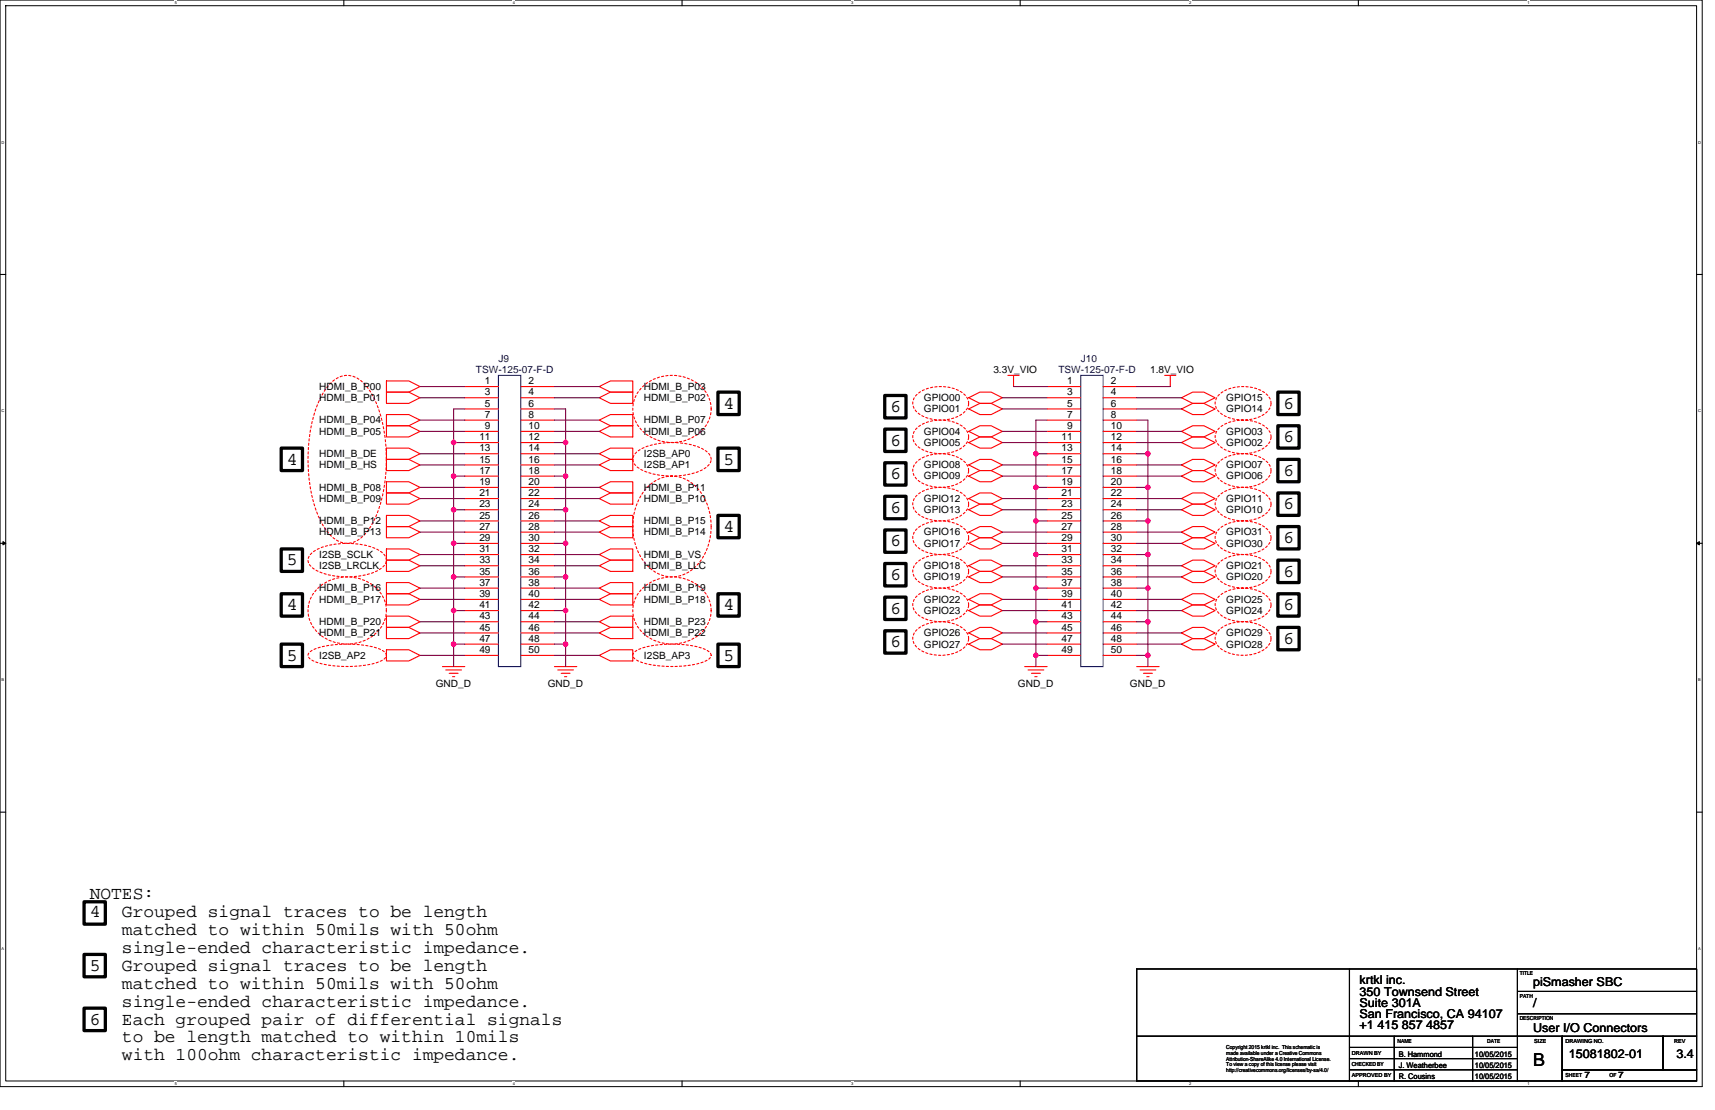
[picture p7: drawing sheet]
<svg xmlns="http://www.w3.org/2000/svg" width="432mm" height="279mm" viewBox="0 0 432 279" stroke-linecap="round" stroke-linejoin="round" font-family="sans-serif">
<path d="M0 0h428.6v273.5h-428.6zM1.4 1.4h425.8v270.7h-425.8z" fill="none" stroke="#000" stroke-width=".25"/>
<g fill="#fff">
<path d="M44 .2h.6v1.1h-.6z"/>
<path d="M44 272.3h.6v1.1h-.6z"/>
</g>
<path d="M86.6 0v1.4M86.6 272.1v1.4" fill="none" stroke="#000" stroke-width=".28"/>
<g fill="#fff">
<path d="M129.1 .2h.6v1.1h-.6z"/>
<path d="M129.1 272.3h.6v1.1h-.6z"/>
</g>
<path d="M171.7 0v1.4M171.7 272.1v1.4" fill="none" stroke="#000" stroke-width=".28"/>
<g fill="#fff">
<path d="M214.3 .2h.5v1.1h-.5z"/>
<path d="M214.3 272.3h.5v1.1h-.5z"/>
</g>
<path d="M256.9 0v1.4M256.9 272.1v1.4" fill="none" stroke="#000" stroke-width=".28"/>
<g fill="#fff">
<path d="M299.4 .2h.6v1.1h-.6z"/>
<path d="M299.4 272.3h.6v1.1h-.6z"/>
</g>
<path d="M342 0v1.4M342 272.1v1.4" fill="none" stroke="#000" stroke-width=".28"/>
<g fill="#fff">
<path d="M384.6 .2h.5v1.1h-.5z"/>
<path d="M384.6 272.3h.5v1.1h-.5z"/>
<path d="M.4 35.3h.7v1.1h-.7z"/>
<path d="M427.5 35.3h.7v1.1h-.7z"/>
<path d="M.4 102.9h.7v1.1h-.7z"/>
<path d="M427.5 102.9h.7v1.1h-.7z"/>
</g>
<path d="M0 69.1h1.4M427.2 69.1h1.4" fill="none" stroke="#000" stroke-width=".28"/>
<g fill="#fff">
<path d="M.4 170.6h.6v1.1h-.6z"/>
<path d="M427.5 170.6h.7v1.1h-.7z"/>
</g>
<path d="M0 136.8h1.4M427.2 136.8h1.4" fill="none" stroke="#000" stroke-width=".28"/>
<path d="M.7 136.3l.7 .5-.7 .4zM427.2 136.8l.7-.5v.9z" fill="#000" stroke="#000" stroke-width=".25"/>
<g fill="#fff">
<path d="M.4 238.3h.6v1.1h-.6z"/>
<path d="M427.5 238.3h.7v1.1h-.7z"/>
</g>
<g fill="none" stroke="#000" stroke-width=".28">
<path d="M0 204.4h1.4M427.2 204.4h1.4M339.8 243.9v28.2M382.1 243.9v16.9h-95.9M382.1 249.6h45.1M382.1 255.2h45.1M339.8 263.7h42.3M339.8 269.3h42.3M339.8 266.5h42.3M339.8 272.1h42.3M351 260.8v11.3M370.8 260.8v11.3"/>
<path d="M382.1 260.8h11.2v11.3h-11.2zM393.3 269.3h33.9v2.8h-33.9zM393.3 260.8h25.4v8.5h-25.4zM418.7 260.8h8.5v8.5h-8.5zM427.2 260.8v-16.9h-141v28.2h53.6"/>
</g>
<g fill="none" stroke="#000" stroke-width=".83">
<path d="M180.8 98.7h5.3v5.7h-5.3zM222.8 99.5h5.3v5.7h-5.3zM321.7 98.7h5.4v5.7h-5.4zM70.8 112.8h5.4v5.6h-5.4zM180.8 112.8h5.3v5.6h-5.3zM222.8 108h5.3v5.6h-5.3zM222.8 116.5h5.3v5.6h-5.3zM321.7 107.2h5.4v5.6h-5.4zM321.7 115.6h5.4v5.7h-5.4zM70.8 138.2h5.4v5.6h-5.4zM180.8 129.7h5.3v5.7h-5.3zM222.8 124.9h5.3v5.7h-5.3z"/>
<path d="M222.8 133.4h5.3v5.6h-5.3zM321.7 124.1h5.4v5.6h-5.4zM321.7 132.5h5.4v5.7h-5.4zM70.8 149.5h5.4v5.6h-5.4zM180.8 149.5h5.3v5.6h-5.3zM222.8 141.8h5.3v5.7h-5.3zM222.8 150.3h5.3v5.6h-5.3zM222.8 158.8h5.3v5.6h-5.3zM321.7 141h5.4v5.6h-5.4zM321.7 149.5h5.4v5.6h-5.4zM321.7 157.9h5.4v5.7h-5.4zM70.8 162.1h5.4v5.7h-5.4z"/>
<path d="M180.8 162.1h5.3v5.7h-5.3zM21.2 227h5.3v5.6h-5.3zM21.2 240.2h5.3v5.7h-5.3zM21.2 253.8h5.3v5.6h-5.3z"/>
</g>
<g fill="none" stroke="#f00" stroke-width=".28" stroke-dasharray=".6 .6">
<path d="M83.6 96.1a5.5 5.5 0 0 1 8.5 .9 28.4 28.4 0 0 1 5.1 16.5 35.9 35.9 0 0 1-3.5 18.4 8.2 8.2 0 0 1-6.3 4.9 7 7 0 0 1-5.5-3.7 33.3 33.3 0 0 1-4.3-19.6 28.4 28.4 0 0 1 5.1-16.5zM161.4 97.8a10.7 10.7 0 0 1 16.9 1.8 8.1 8.1 0 0 1-5.3 11.1 10.5 10.5 0 0 1-12.9-4.5 7.5 7.5 0 0 1 1.3-8.4zM230.6 99.6a9.7 9.7 0 0 1 12.5 0 3.1 3.1 0 0 1-1.3 4.9 9.9 9.9 0 0 1-11.2-1.1 2.78 2.78 0 0 1 0-3.8zM306.7 99.6a9.7 9.7 0 0 1 12.5 0 3.1 3.1 0 0 1-1.2 4.9 9.9 9.9 0 0 1-11.3-1.1 2.78 2.78 0 0 1 0-3.8zM160.2 113.8a15 15 0 0 1 10.4-2.4 11.2 11.2 0 0 1 8 3 2.37 2.37 0 0 1-1.1 3.5 18.7 18.7 0 0 1-16.6 0 2.37 2.37 0 0 1-.7-4.1zM230.6 108a9.7 9.7 0 0 1 12.5 0 3.1 3.1 0 0 1-1.3 5 9.9 9.9 0 0 1-11.2-1.1 2.8 2.8 0 0 1 0-3.9zM230.6 116.5a9.7 9.7 0 0 1 12.5 0 3.1 3.1 0 0 1-1.3 4.9 9.9 9.9 0 0 1-11.2-1 2.8 2.8 0 0 1 0-3.9zM306.7 108a9.7 9.7 0 0 1 12.5 0 3.1 3.1 0 0 1-1.2 5 9.9 9.9 0 0 1-11.3-1.1 2.8 2.8 0 0 1 0-3.9zM306.7 116.5a9.7 9.7 0 0 1 12.5 0 3.1 3.1 0 0 1-1.2 4.9 9.9 9.9 0 0 1-11.3-1 2.8 2.8 0 0 1 0-3.9zM78.5 139.2a15 15 0 0 1 10.4-2.4 11.2 11.2 0 0 1 8 3 2.37 2.37 0 0 1-1.2 3.5 18.7 18.7 0 0 1-16.6 0 2.37 2.37 0 0 1-.6-4.1zM163 122.6a8.3 8.3 0 0 1 13.2 1 15 15 0 0 1-1.7 19.6 8.3 8.3 0 0 1-12.3-1.7 15.2 15.2 0 0 1 .8-18.9zM230.6 125a9.7 9.7 0 0 1 12.5 0 3.1 3.1 0 0 1-1.3 4.9 9.9 9.9 0 0 1-11.2-1.1 2.78 2.78 0 0 1 0-3.8z"/>
<path d="M230.6 133.4a9.7 9.7 0 0 1 12.5 0 3.1 3.1 0 0 1-1.3 4.9 9.9 9.9 0 0 1-11.2-1 2.8 2.8 0 0 1 0-3.9zM306.7 125a9.7 9.7 0 0 1 12.5 0 3.1 3.1 0 0 1-1.2 4.9 9.9 9.9 0 0 1-11.3-1.1 2.78 2.78 0 0 1 0-3.8zM306.7 133.4a9.7 9.7 0 0 1 12.5 0 3.1 3.1 0 0 1-1.2 4.9 9.9 9.9 0 0 1-11.3-1 2.8 2.8 0 0 1 0-3.9zM79.6 148.5a10.7 10.7 0 0 1 16.9 1.9 8.1 8.1 0 0 1-5.2 11.1 10.5 10.5 0 0 1-13-4.5 7.5 7.5 0 0 1 1.3-8.5zM161.4 148.5a10.7 10.7 0 0 1 16.9 1.9 8.1 8.1 0 0 1-5.3 11.1 10.5 10.5 0 0 1-12.9-4.5 7.5 7.5 0 0 1 1.3-8.5zM230.6 141.9a9.7 9.7 0 0 1 12.5 0 3.1 3.1 0 0 1-1.3 4.9 9.9 9.9 0 0 1-11.2-1.1 2.78 2.78 0 0 1 0-3.8zM230.6 150.3a9.7 9.7 0 0 1 12.5 0 3.1 3.1 0 0 1-1.3 4.9 9.9 9.9 0 0 1-11.2-1 2.8 2.8 0 0 1 0-3.9zM230.6 158.8a9.7 9.7 0 0 1 12.5 0 3.1 3.1 0 0 1-1.3 4.9 9.9 9.9 0 0 1-11.2-1 2.8 2.8 0 0 1 0-3.9zM306.7 141.9a9.7 9.7 0 0 1 12.5 0 3.1 3.1 0 0 1-1.2 4.9 9.9 9.9 0 0 1-11.3-1.1 2.78 2.78 0 0 1 0-3.8zM306.7 150.3a9.7 9.7 0 0 1 12.5 0 3.1 3.1 0 0 1-1.2 4.9 9.9 9.9 0 0 1-11.3-1 2.8 2.8 0 0 1 0-3.9zM306.7 158.8a9.7 9.7 0 0 1 12.5 0 3.1 3.1 0 0 1-1.2 4.9 9.9 9.9 0 0 1-11.3-1 2.8 2.8 0 0 1 0-3.9zM78 164.1a14.6 14.6 0 0 1 8-1.9 22.5 22.5 0 0 1 10.4 1.6 1.23 1.23 0 0 1 .9 1.1 1.23 1.23 0 0 1-.9 1.2 24 24 0 0 1-13.1 1.4l-2.4-.4a5.7 5.7 0 0 1-3.2-1.7l-.1-.4z"/>
<path d="M159.7 164.1a14.6 14.6 0 0 1 8-1.9 22.5 22.5 0 0 1 10.4 1.6 1.23 1.23 0 0 1 .9 1.1 1.23 1.23 0 0 1-.9 1.2 24 24 0 0 1-13.1 1.4l-2.3-.4a5.7 5.7 0 0 1-3.3-1.7l-.1-.4z"/>
</g>
<g fill="none" stroke="#f00" stroke-width=".28">
<path d="M97.3 95.9h5.6l2.8 1.4-2.8 1.4h-5.6zM97.3 98.7h5.6l2.8 1.4-2.8 1.4h-5.6zM117 97.3h8.5M131.1 97.3h8.5M150.9 97.3l2.8-1.4h5.6v2.8h-5.6zM253.8 94.5h2.8M255.2 94.5v2.8M263.7 97.3h8.4M277.7 97.3h8.5M293.2 94.5h2.9M294.7 94.5v2.8M97.3 104.4h5.6l2.8 1.3-2.8 1.5h-5.6z"/>
<path d="M97.3 107.2h5.6l2.8 1.4-2.8 1.4h-5.6zM97.3 112.8h5.6l2.8 1.4-2.8 1.4h-5.6zM97.3 115.6h5.6l2.8 1.4-2.8 1.4h-5.6zM117 100.1h8.5M117 102.9h8.5M117 105.7h8.5M117 108.6h8.5M117 111.4h8.5M117 114.2h8.5M117 117h8.5M117 119.8h8.5M131.1 100.1h8.5"/>
<path d="M131.1 102.9h8.5M131.1 105.7h8.5M131.1 108.6h8.5M131.1 111.4h8.5M131.1 114.2h8.5M131.1 117h8.5M131.1 119.8h8.5M150.9 100.1l2.8-1.4h5.6v2.8h-5.6zM150.9 108.6l2.8-1.4h5.6v2.8h-5.6zM150.9 105.7l2.8-1.3h5.6v2.8h-5.6zM150.9 117l2.8-1.4h5.6v2.8h-5.6zM150.9 114.2l2.8-1.4h5.6v2.8h-5.6z"/>
<path d="M243.9 102.9l2.8-1.4h2.9l2.8 1.4-2.8 1.5h-2.9zM243.9 100.1l2.8-1.4h2.9l2.8 1.4-2.8 1.4h-2.9zM243.9 111.4l2.8-1.4h2.9l2.8 1.4-2.8 1.4h-2.9zM243.9 108.6l2.8-1.4h2.9l2.8 1.4-2.8 1.4h-2.9zM243.9 119.8l2.8-1.4h2.9l2.8 1.4-2.8 1.5h-2.9zM243.9 117l2.8-1.4h2.9l2.8 1.4-2.8 1.4h-2.9zM263.7 100.1h8.4M263.7 102.9h8.4M263.7 105.7h8.4M263.7 108.6h8.4M263.7 111.4h8.4M263.7 114.2h8.4"/>
<path d="M263.7 117h8.4M263.7 119.8h8.4M277.7 100.1h8.5M277.7 102.9h8.5M277.7 105.7h8.5M277.7 108.6h8.5M277.7 111.4h8.5M277.7 114.2h8.5M277.7 117h8.5M277.7 119.8h8.5M297.5 119.8l2.8-1.4h2.8l2.8 1.4-2.8 1.5h-2.8zM297.5 117l2.8-1.4h2.8l2.8 1.4-2.8 1.4h-2.8z"/>
<path d="M297.5 102.9l2.8-1.4h2.8l2.8 1.4-2.8 1.5h-2.8zM297.5 100.1l2.8-1.4h2.8l2.8 1.4-2.8 1.4h-2.8zM297.5 111.4l2.8-1.4h2.8l2.8 1.4-2.8 1.4h-2.8zM297.5 108.6l2.8-1.4h2.8l2.8 1.4-2.8 1.4h-2.8zM97.3 121.3h5.6l2.8 1.4-2.8 1.4h-5.6zM97.3 124.1h5.6l2.8 1.4-2.8 1.4h-5.6zM97.3 129.7h5.6l2.8 1.4-2.8 1.4h-5.6zM97.3 132.5h5.6l2.8 1.4-2.8 1.5h-5.6zM97.3 138.2h5.6l2.8 1.4-2.8 1.4h-5.6zM117 122.7h8.5M117 125.5h8.5M117 128.3h8.5"/>
<path d="M117 131.1h8.5M117 133.9h8.5M117 136.8h8.5M117 139.6h8.5M131.1 122.7h8.5M131.1 125.5h8.5M131.1 128.3h8.5M131.1 131.1h8.5M131.1 133.9h8.5M131.1 136.8h8.5M131.1 139.6h8.5M150.9 125.5l2.8-1.4h5.6v2.8h-5.6z"/>
<path d="M150.9 122.7l2.8-1.4h5.6v2.8h-5.6zM150.9 133.9l2.8-1.4h5.6v2.9h-5.6zM150.9 131.1l2.8-1.4h5.6v2.8h-5.6zM150.9 139.6l2.8-1.4h5.6v2.8h-5.6zM243.9 128.3l2.8-1.4h2.9l2.8 1.4-2.8 1.4h-2.9zM243.9 125.5l2.8-1.4h2.9l2.8 1.4-2.8 1.4h-2.9zM243.9 136.8l2.8-1.4h2.9l2.8 1.4-2.8 1.4h-2.9zM243.9 133.9l2.8-1.4h2.9l2.8 1.4-2.8 1.5h-2.9zM263.7 122.7h8.4M263.7 125.5h8.4M263.7 128.3h8.4M263.7 131.1h8.4"/>
<path d="M263.7 133.9h8.4M263.7 136.8h8.4M263.7 139.6h8.4M277.7 122.7h8.5M277.7 125.5h8.5M277.7 128.3h8.5M277.7 131.1h8.5M277.7 133.9h8.5M277.7 136.8h8.5M277.7 139.6h8.5M297.5 136.8l2.8-1.4h2.8l2.8 1.4-2.8 1.4h-2.8zM297.5 133.9l2.8-1.4h2.8l2.8 1.4-2.8 1.5h-2.8z"/>
<path d="M297.5 128.3l2.8-1.4h2.8l2.8 1.4-2.8 1.4h-2.8zM297.5 125.5l2.8-1.4h2.8l2.8 1.4-2.8 1.4h-2.8zM97.3 141h5.6l2.8 1.4-2.8 1.4h-5.6zM97.3 146.6h5.6l2.8 1.4-2.8 1.5h-5.6zM97.3 149.5h5.6l2.8 1.4-2.8 1.4h-5.6zM97.3 155.1h5.6l2.8 1.4-2.8 1.4h-5.6zM97.3 157.9h5.6l2.8 1.4-2.8 1.4h-5.6zM117 142.4h8.5M117 145.2h8.5M117 148h8.5M117 150.9h8.5M117 153.7h8.5"/>
<path d="M117 156.5h8.5M117 159.3h8.5M131.1 142.4h8.5M131.1 145.2h8.5M131.1 148h8.5M131.1 150.9h8.5M131.1 153.7h8.5M131.1 156.5h8.5M131.1 159.3h8.5M150.9 142.4l2.8-1.4h5.6v2.8h-5.6zM150.9 150.9l2.8-1.4h5.6v2.8h-5.6zM150.9 148l2.8-1.4h5.6v2.9h-5.6z"/>
<path d="M150.9 159.3l2.8-1.4h5.6v2.8h-5.6zM150.9 156.5l2.8-1.4h5.6v2.8h-5.6zM243.9 145.2l2.8-1.4h2.9l2.8 1.4-2.8 1.4h-2.9zM243.9 142.4l2.8-1.4h2.9l2.8 1.4-2.8 1.4h-2.9zM243.9 153.7l2.8-1.4h2.9l2.8 1.4-2.8 1.4h-2.9zM243.9 150.9l2.8-1.4h2.9l2.8 1.4-2.8 1.4h-2.9zM243.9 159.3l2.8-1.4h2.9l2.8 1.4-2.8 1.4h-2.9zM263.7 142.4h8.4M263.7 145.2h8.4M263.7 148h8.4M263.7 150.9h8.4M263.7 153.7h8.4"/>
<path d="M263.7 156.5h8.4M263.7 159.3h8.4M277.7 142.4h8.5M277.7 145.2h8.5M277.7 148h8.5M277.7 150.9h8.5M277.7 153.7h8.5M277.7 156.5h8.5M277.7 159.3h8.5M297.5 153.7l2.8-1.4h2.8l2.8 1.4-2.8 1.4h-2.8zM297.5 150.9l2.8-1.4h2.8l2.8 1.4-2.8 1.4h-2.8zM297.5 145.2l2.8-1.4h2.8l2.8 1.4-2.8 1.4h-2.8z"/>
<path d="M297.5 142.4l2.8-1.4h2.8l2.8 1.4-2.8 1.4h-2.8zM297.5 159.3l2.8-1.4h2.8l2.8 1.4-2.8 1.4h-2.8zM97.3 163.6h5.6l2.8 1.4-2.8 1.4h-5.6zM111.4 167.8h5.6M112.2 168.6h4M113.1 169.5h2.2M113.9 170.3h.6M117 162.1h8.5M117 165h8.5M131.1 162.1h8.5M131.1 165h8.5M139.6 167.8h5.6"/>
<path d="M140.4 168.6h4M141.3 169.5h2.2M142.1 170.3h.6M150.9 165l2.8-1.4h5.6v2.8h-5.6zM243.9 162.1l2.8-1.4h2.9l2.8 1.4-2.8 1.5h-2.9zM258 167.8h5.7M258.8 168.6h4M259.7 169.5h2.3M260.5 170.3h.6M263.7 162.1h8.4M263.7 165h8.4M277.7 162.1h8.5"/>
<path d="M277.7 165h8.5M286.2 167.8h5.6M287 168.6h4M287.9 169.5h2.3M288.7 170.3h.6M297.5 162.1l2.8-1.4h2.8l2.8 1.4-2.8 1.5h-2.8z"/>
</g>
<path d="M125.5 94.5h5.6v73.3h-5.6zM272.1 94.5h5.6v73.3h-5.6z" fill="none" stroke="#00f" stroke-width=".28"/>
<g fill="none" stroke="#800040" stroke-width=".28">
<path d="M105.7 97.3h11.3M139.6 97.3h11.3M255.2 97.3h8.5M286.2 97.3h8.5M105.7 117h11.3M105.7 105.7h11.3M105.7 108.6h11.3M105.7 114.2h11.3M105.7 100.1h11.3M114.2 119.8v8.5M114.2 111.4v8.4M114.2 119.8h2.8"/>
<path d="M114.2 111.4h2.8M117 102.9h-2.8v8.5M139.6 119.8h2.8v8.5M139.6 111.4h2.8M139.6 102.9h2.8v8.5M139.6 117h11.3M139.6 114.2h11.3M139.6 108.6h11.3M139.6 105.7h11.3M139.6 100.1h11.3M142.4 111.4v8.4M252.4 100.1h11.3"/>
<path d="M252.4 102.9h11.3M252.4 119.8h11.3M252.4 117h11.3M252.4 111.4h11.3M252.4 108.6h11.3M260.8 114.2h2.9M260.8 114.2v8.5M263.7 105.7h-2.9v8.5M286.2 114.2h2.8M286.2 105.7h2.8v8.5M286.2 102.9h11.3M286.2 108.6h11.3"/>
<path d="M286.2 117h11.3M286.2 119.8h11.3M286.2 111.4h11.3M286.2 100.1h11.3M289 114.2v8.5M105.7 122.7h11.3M105.7 139.6h11.3M105.7 125.5h11.3M105.7 131.1h11.3M105.7 133.9h11.3M114.2 136.8v8.4M114.2 136.8h2.8"/>
<path d="M114.2 128.3h2.8M114.2 128.3v8.5M139.6 136.8h2.8M139.6 128.3h2.8M139.6 139.6h11.3M139.6 122.7h11.3M139.6 131.1h11.3M139.6 133.9h11.3M139.6 125.5h11.3M142.4 136.8v8.4M142.4 128.3v8.5M252.4 136.8h11.3"/>
<path d="M252.4 128.3h11.3M252.4 133.9h11.3M252.4 125.5h11.3M260.8 139.6h2.9M260.8 131.1h2.9M260.8 122.7h2.9M260.8 139.6v8.4M260.8 131.1v8.5M260.8 122.7v8.4M286.2 139.6h2.8M286.2 122.7h2.8M286.2 131.1h2.8"/>
<path d="M286.2 128.3h11.3M286.2 133.9h11.3M286.2 136.8h11.3M286.2 125.5h11.3M289 139.6v8.4M289 122.7v8.4M289 131.1v8.5M105.7 142.4h11.3M105.7 150.9h11.3M105.7 148h11.3M105.7 156.5h11.3M105.7 159.3h11.3"/>
<path d="M114.2 145.2v8.5M114.2 153.7h2.8M114.2 145.2h2.8M114.2 153.7v8.4h2.8M139.6 153.7h2.8v8.4M139.6 145.2h2.8M139.6 142.4h11.3M139.6 148h11.3M139.6 150.9h11.3M139.6 159.3h11.3M139.6 156.5h11.3M142.4 145.2v8.5"/>
<path d="M252.4 150.9h11.3M252.4 145.2h11.3M252.4 142.4h11.3M252.4 159.3h11.3M252.4 153.7h11.3M260.8 156.5h2.9M260.8 148h2.9M260.8 156.5v8.5M260.8 148v8.5M286.2 156.5h2.8v8.5M286.2 148h2.8M286.2 150.9h11.3"/>
<path d="M286.2 145.2h11.3M286.2 142.4h11.3M286.2 153.7h11.3M286.2 159.3h11.3M289 148v8.5M105.7 165h11.3M114.2 162.1v5.7M139.6 162.1h2.8v5.7M139.6 165h11.3M252.4 162.1h11.3M260.8 165h2.9M260.8 165v2.8"/>
<path d="M286.2 165h2.8M286.2 162.1h11.3M289 165v2.8"/>
</g>
<g fill="#f0f" stroke="#f0f" stroke-width=".28">
<circle cx="114.2" cy="162.1" r=".56"/>
<circle cx="114.2" cy="153.7" r=".56"/>
<circle cx="142.4" cy="162.1" r=".56"/>
<circle cx="142.4" cy="153.7" r=".56"/>
<circle cx="114.2" cy="145.2" r=".56"/>
<circle cx="114.2" cy="136.8" r=".56"/>
<circle cx="142.4" cy="145.2" r=".56"/>
<circle cx="142.4" cy="136.8" r=".56"/>
<circle cx="114.2" cy="128.3" r=".57"/>
<circle cx="142.4" cy="128.3" r=".57"/>
<circle cx="114.2" cy="119.8" r=".56"/>
<circle cx="142.4" cy="119.8" r=".56"/>
<circle cx="114.2" cy="111.4" r=".56"/>
<circle cx="142.4" cy="111.4" r=".56"/>
<circle cx="260.8" cy="164.9" r=".55"/>
<circle cx="289" cy="164.9" r=".55"/>
<circle cx="260.8" cy="156.5" r=".56"/>
<circle cx="289" cy="156.5" r=".56"/>
<circle cx="260.8" cy="148" r=".55"/>
<circle cx="289" cy="148" r=".55"/>
<circle cx="260.8" cy="139.6" r=".55"/>
<circle cx="260.8" cy="131.1" r=".55"/>
<circle cx="260.8" cy="122.7" r=".55"/>
<circle cx="260.8" cy="114.2" r=".56"/>
<circle cx="289" cy="122.7" r=".55"/>
<circle cx="289" cy="114.2" r=".56"/>
<circle cx="289" cy="139.6" r=".55"/>
<circle cx="289" cy="131.1" r=".55"/>
</g>
<g font-size="4.5">
<text x="182.2" y="102.8">4</text>
<text x="224.2" y="103.7">6</text>
<text x="323.1" y="102.8">6</text>
<text x="224.2" y="112.2">6</text>
<text x="323.1" y="111.3">6</text>
<text x="72.2" y="116.9">4</text>
<text x="182.2" y="116.9">5</text>
<text x="323.1" y="119.8">6</text>
<text x="224.2" y="120.6">6</text>
<text x="224.2" y="129.1">6</text>
<text x="323.1" y="128.2">6</text>
<text x="182.2" y="133.9">4</text>
<text x="224.2" y="137.5">6</text>
<text x="323.1" y="136.7">6</text>
<text x="72.2" y="142.3">5</text>
<text x="224.2" y="146">6</text>
<text x="323.1" y="145.1">6</text>
<text x="72.2" y="153.6">4</text>
<text x="182.2" y="153.6">4</text>
<text x="224.2" y="154.5">6</text>
<text x="323.1" y="153.6">6</text>
<text x="72.2" y="166.3">5</text>
<text x="182.2" y="166.3">5</text>
<text x="224.2" y="162.9">6</text>
<text x="323.1" y="162">6</text>
<text x="22.6" y="226.3">NOTES:</text>
<text x="22.6" y="230.8">4</text>
<text x="30.7" y="230.8">Grouped signal traces to be length</text>
<text x="30.7" y="235.4">matched to within 50mils with 50ohm</text>
<text x="30.7" y="239.9">single-ended characteristic impedance.</text>
<text x="22.6" y="244.4">5</text>
<text x="30.7" y="244.4">Grouped signal traces to be length</text>
<text x="30.7" y="248.9">matched to within 50mils with 50ohm</text>
<text x="22.6" y="257.9">6</text>
<text x="30.7" y="253.4">single-ended characteristic impedance.</text>
<text x="30.7" y="257.9">Each grouped pair of differential signals</text>
<text x="30.7" y="262.4">to be length matched to within 10mils</text>
<text x="30.7" y="266.9">with 100ohm characteristic impedance.</text>
<text x="386" y="268.2">B</text>
</g>
<g font-size="3.1">
<text x="342.3" y="247.8">krtkl inc.</text>
<text x="342.3" y="250.6">350 Townsend Street</text>
<text x="386" y="248.1">piSmasher SBC</text>
<text x="342.3" y="253.4">Suite 301A</text>
<text x="342.3" y="256.3">San Francisco, CA 94107</text>
<text x="386" y="253.4">/</text>
<text x="342.3" y="259.1">+1 415 857 4857</text>
<text x="386" y="259.7">User I/O Connectors</text>
<text x="395" y="266.4">15081802-01</text>
<text x="422.1" y="266.4">3.4</text>
</g>
<g font-size="2.5" fill="#000080">
<text x="119.8" y="93.9">TSW-125-07-F-D</text>
<text x="125.5" y="91.1">J9</text>
<text x="266.5" y="93.9">TSW-125-07-F-D</text>
<text x="272.1" y="91.1">J10</text>
</g>
<g font-size="2.5">
<text x="250.1" y="93.9">3.3V_VIO</text>
<text x="289.6" y="93.9">1.8V_VIO</text>
<text x="80.4" y="98.1">HDMI_B_P00</text>
<text x="80.4" y="100.9">HDMI_B_P01</text>
<text x="122.1" y="99.5">3</text>
<text x="122.1" y="96.7">1</text>
<text x="133.1" y="99.5">4</text>
<text x="133.1" y="96.7">2</text>
<text x="162.1" y="100.9">HDMI_B_P02</text>
<text x="162.1" y="98.1">HDMI_B_P03</text>
<text x="232.6" y="100.9">GPIO00</text>
<text x="268.7" y="99.5">3</text>
<text x="268.7" y="96.7">1</text>
<text x="279.7" y="99.5">4</text>
<text x="279.7" y="96.7">2</text>
<text x="308.8" y="100.9">GPIO15</text>
<text x="80.4" y="106.6">HDMI_B_P04</text>
<text x="122.1" y="102.3">5</text>
<text x="122.1" y="105.2">7</text>
<text x="122.1" y="108">9</text>
<text x="133.1" y="102.3">6</text>
<text x="133.1" y="105.2">8</text>
<text x="133.1" y="108">10</text>
<text x="162.1" y="106.6">HDMI_B_P07</text>
<text x="232.6" y="103.8">GPIO01</text>
<text x="268.7" y="102.3">5</text>
<text x="268.7" y="105.2">7</text>
<text x="268.7" y="108">9</text>
<text x="279.7" y="102.3">6</text>
<text x="279.7" y="105.2">8</text>
<text x="279.7" y="108">10</text>
<text x="308.8" y="103.8">GPIO14</text>
<text x="80.4" y="109.4">HDMI_B_P05</text>
<text x="120.7" y="110.8">11</text>
<text x="120.7" y="113.6">13</text>
<text x="133.1" y="110.8">12</text>
<text x="133.1" y="113.6">14</text>
<text x="162.1" y="109.4">HDMI_B_P06</text>
<text x="232.6" y="112.2">GPIO05</text>
<text x="232.6" y="109.4">GPIO04</text>
<text x="267.3" y="110.8">11</text>
<text x="267.3" y="113.6">13</text>
<text x="279.7" y="110.8">12</text>
<text x="279.7" y="113.6">14</text>
<text x="308.8" y="112.2">GPIO02</text>
<text x="308.8" y="109.4">GPIO03</text>
<text x="80.4" y="115">HDMI_B_DE</text>
<text x="80.4" y="117.9">HDMI_B_HS</text>
<text x="120.7" y="116.4">15</text>
<text x="120.7" y="119.3">17</text>
<text x="133.1" y="116.4">16</text>
<text x="133.1" y="119.3">18</text>
<text x="162.1" y="117.9">I2SB_AP1</text>
<text x="162.1" y="115">I2SB_AP0</text>
<text x="232.6" y="117.9">GPIO08</text>
<text x="267.3" y="116.4">15</text>
<text x="267.3" y="119.3">17</text>
<text x="279.7" y="116.4">16</text>
<text x="279.7" y="119.3">18</text>
<text x="308.8" y="117.9">GPIO07</text>
<text x="80.4" y="123.5">HDMI_B_P08</text>
<text x="120.7" y="122.1">19</text>
<text x="120.7" y="124.9">21</text>
<text x="133.1" y="122.1">20</text>
<text x="133.1" y="124.9">22</text>
<text x="162.1" y="123.5">HDMI_B_P11</text>
<text x="232.6" y="120.7">GPIO09</text>
<text x="267.3" y="122.1">19</text>
<text x="267.3" y="124.9">21</text>
<text x="279.7" y="122.1">20</text>
<text x="279.7" y="124.9">22</text>
<text x="308.8" y="120.7">GPIO06</text>
<text x="80.4" y="126.3">HDMI_B_P09</text>
<text x="80.4" y="132">HDMI_B_P12</text>
<text x="120.7" y="127.7">23</text>
<text x="120.7" y="130.5">25</text>
<text x="133.1" y="127.7">24</text>
<text x="133.1" y="130.5">26</text>
<text x="162.1" y="126.3">HDMI_B_P10</text>
<text x="162.1" y="132">HDMI_B_P15</text>
<text x="232.6" y="129.1">GPIO13</text>
<text x="232.6" y="126.3">GPIO12</text>
<text x="267.3" y="127.7">23</text>
<text x="267.3" y="130.5">25</text>
<text x="279.7" y="127.7">24</text>
<text x="279.7" y="130.5">26</text>
<text x="308.8" y="129.1">GPIO10</text>
<text x="308.8" y="126.3">GPIO11</text>
<text x="80.4" y="134.8">HDMI_B_P13</text>
<text x="120.7" y="133.3">27</text>
<text x="120.7" y="136.2">29</text>
<text x="133.1" y="133.3">28</text>
<text x="133.1" y="136.2">30</text>
<text x="162.1" y="134.8">HDMI_B_P14</text>
<text x="232.6" y="137.6">GPIO17</text>
<text x="232.6" y="134.8">GPIO16</text>
<text x="267.3" y="133.3">27</text>
<text x="267.3" y="136.2">29</text>
<text x="279.7" y="133.3">28</text>
<text x="279.7" y="136.2">30</text>
<text x="308.8" y="137.6">GPIO30</text>
<text x="308.8" y="134.8">GPIO31</text>
<text x="80.4" y="140.4">I2SB_SCLK</text>
<text x="80.4" y="143.2">I2SB_LRCLK</text>
<text x="120.7" y="139">31</text>
<text x="120.7" y="141.8">33</text>
<text x="133.1" y="139">32</text>
<text x="133.1" y="141.8">34</text>
<text x="162.1" y="143.2">HDMI_B_LLC</text>
<text x="162.1" y="140.4">HDMI_B_VS</text>
<text x="232.6" y="143.2">GPIO18</text>
<text x="267.3" y="139">31</text>
<text x="267.3" y="141.8">33</text>
<text x="279.7" y="139">32</text>
<text x="279.7" y="141.8">34</text>
<text x="308.8" y="143.2">GPIO21</text>
<text x="80.4" y="148.9">HDMI_B_P16</text>
<text x="120.7" y="144.6">35</text>
<text x="120.7" y="147.4">37</text>
<text x="133.1" y="144.6">36</text>
<text x="133.1" y="147.4">38</text>
<text x="162.1" y="148.9">HDMI_B_P19</text>
<text x="232.6" y="146.1">GPIO19</text>
<text x="267.3" y="144.6">35</text>
<text x="267.3" y="147.4">37</text>
<text x="279.7" y="144.6">36</text>
<text x="279.7" y="147.4">38</text>
<text x="308.8" y="146.1">GPIO20</text>
<text x="80.4" y="151.7">HDMI_B_P17</text>
<text x="120.7" y="150.3">39</text>
<text x="120.7" y="153.1">41</text>
<text x="120.7" y="155.9">43</text>
<text x="133.1" y="150.3">40</text>
<text x="133.1" y="153.1">42</text>
<text x="133.1" y="155.9">44</text>
<text x="162.1" y="151.7">HDMI_B_P18</text>
<text x="232.6" y="154.5">GPIO23</text>
<text x="232.6" y="151.7">GPIO22</text>
<text x="267.3" y="150.3">39</text>
<text x="267.3" y="153.1">41</text>
<text x="267.3" y="155.9">43</text>
<text x="279.7" y="150.3">40</text>
<text x="279.7" y="153.1">42</text>
<text x="279.7" y="155.9">44</text>
<text x="308.8" y="154.5">GPIO24</text>
<text x="308.8" y="151.7">GPIO25</text>
<text x="80.4" y="157.3">HDMI_B_P20</text>
<text x="80.4" y="160.2">HDMI_B_P21</text>
<text x="120.7" y="158.7">45</text>
<text x="120.7" y="161.5">47</text>
<text x="133.1" y="158.7">46</text>
<text x="133.1" y="161.5">48</text>
<text x="162.1" y="160.2">HDMI_B_P22</text>
<text x="162.1" y="157.3">HDMI_B_P23</text>
<text x="232.6" y="160.2">GPIO26</text>
<text x="267.3" y="158.7">45</text>
<text x="267.3" y="161.5">47</text>
<text x="279.7" y="158.7">46</text>
<text x="279.7" y="161.5">48</text>
<text x="308.8" y="160.2">GPIO29</text>
<text x="80.4" y="165.8">I2SB_AP2</text>
<text x="120.7" y="164.4">49</text>
<text x="133.1" y="164.4">50</text>
<text x="162.1" y="165.8">I2SB_AP3</text>
<text x="232.6" y="163">GPIO27</text>
<text x="267.3" y="164.4">49</text>
<text x="279.7" y="164.4">50</text>
<text x="308.8" y="163">GPIO28</text>
<text x="109.7" y="172.8">GND_D</text>
<text x="137.9" y="172.8">GND_D</text>
<text x="256.3" y="172.8">GND_D</text>
<text x="284.5" y="172.8">GND_D</text>
</g>
<g font-size="2.2">
<text x="399" y="271.3">7</text>
<text x="407.4" y="271.3">7</text>
</g>
<g font-size="2">
<text x="352.2" y="268.8">J. Weatherbee</text>
<text x="352.2" y="266">B. Hammond</text>
<text x="371.3" y="266">10/05/2015</text>
<text x="371.3" y="268.8">10/05/2015</text>
<text x="352.2" y="271.6">R. Cousins</text>
<text x="371.3" y="271.6">10/05/2015</text>
</g>
<g font-size="1.4">
<text x="382.6" y="245.5">TITLE</text>
<text x="382.6" y="251.1">PATH</text>
<text x="382.6" y="256.7">DESCRIPTION</text>
<text x="351.9" y="262.7">NAME</text>
<text x="374.4" y="262.7">DATE</text>
<text x="386.3" y="262.7">SIZE</text>
<text x="394.2" y="262.7">DRAWING NO.</text>
<text x="421.5" y="262.7">REV</text>
<text x="308.8" y="264.1">Copyright 2015 krtkl inc. This schematic is</text>
<text x="308.8" y="265.5">made available under a Creative Commons</text>
<text x="308.8" y="267">Attribution-ShareAlike 4.0 International License.</text>
<text x="308.8" y="268.4">To view a copy of this license please visit</text>
<text x="308.8" y="269.8">http://creativecommons.org/licenses/by-sa/4.0/</text>
<text x="340.3" y="265.5">DRAWN BY</text>
<text x="340.3" y="268.3">CHECKED BY</text>
<text x="340.3" y="271.1">APPROVED BY</text>
<text x="394.2" y="271.1">SHEET</text>
<text x="405.3" y="271.1">OF</text>
</g>
<g font-size="1">
<text x="44" y="1.1">5</text>
<text x="129.1" y="1.1">4</text>
<text x="214.3" y="1.1">3</text>
<text x="299.4" y="1.1">2</text>
<text x="384.6" y="1.1">1</text>
<text x=".4" y="36.2">D</text>
<text x="427.5" y="36.2">D</text>
<text x=".4" y="103.8">C</text>
<text x="427.5" y="103.8">C</text>
<text x=".4" y="171.5">B</text>
<text x="427.5" y="171.5">B</text>
<text x=".4" y="239.2">A</text>
<text x="427.5" y="239.2">A</text>
<text x="44" y="273.2">5</text>
<text x="129.1" y="273.2">4</text>
<text x="214.3" y="273.2">3</text>
<text x="299.4" y="273.2">2</text>
<text x="384.6" y="273.2">1</text>
</g>
</svg>
